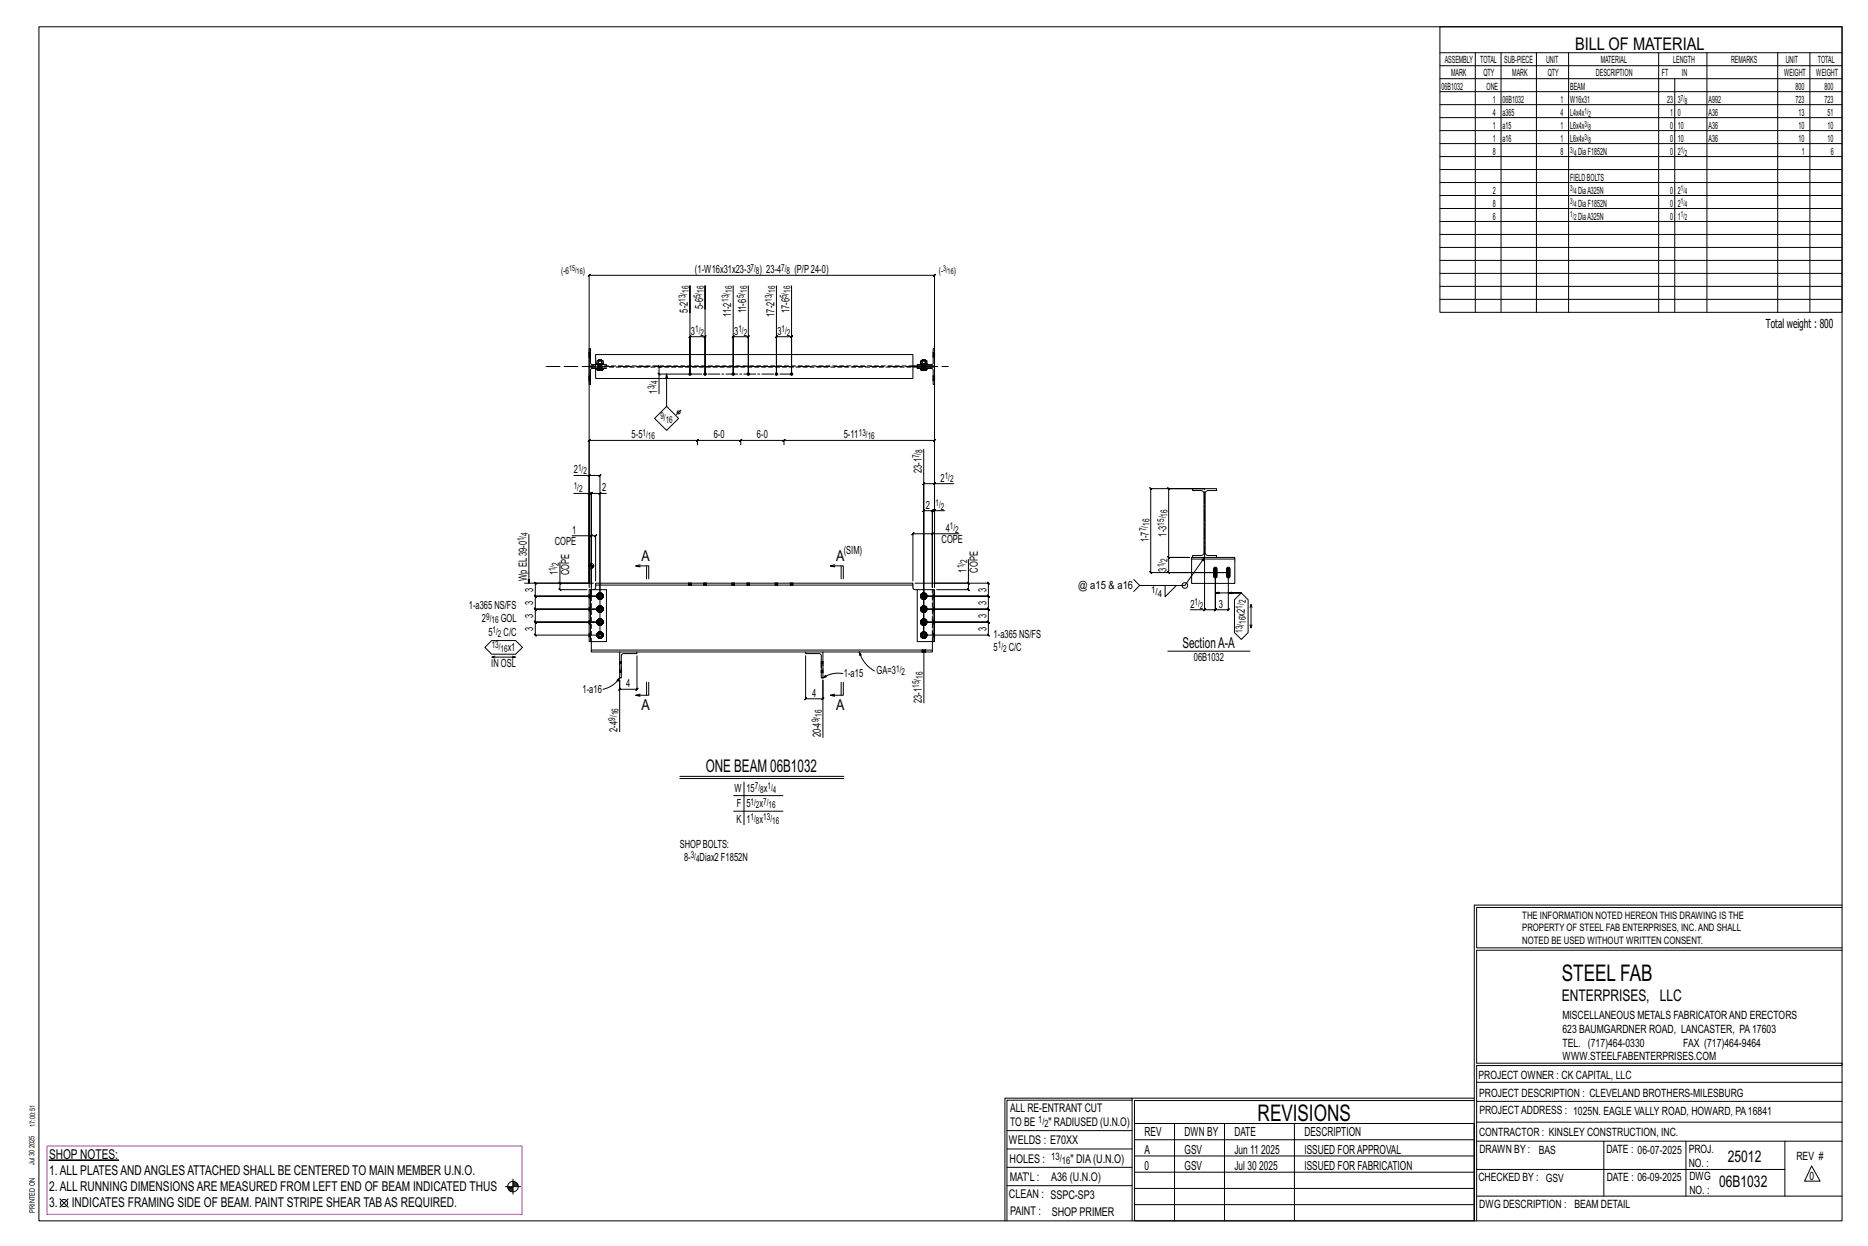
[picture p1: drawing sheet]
<svg xmlns="http://www.w3.org/2000/svg" width="914mm" height="610mm" viewBox="0 0 914 610" stroke-linecap="round" stroke-linejoin="round" font-family="sans-serif">
<g fill="#000" stroke="#000" stroke-width=".49">
<path d="M594 278h2v4a.9 .9 0 0 1-1 1 .9 .9 0 0 1-1-1zM601 278h1v4a.9 .9 0 0 1-1 1 .9 .9 0 0 1-1-1zM24 568h34z"/>
<circle cx="338" cy="183" r=".6"/>
<circle cx="345" cy="183" r=".6"/>
<circle cx="359" cy="183" r=".6"/>
<circle cx="366" cy="183" r=".6"/>
<circle cx="380" cy="183" r=".6"/>
<circle cx="387" cy="183" r=".6"/>
</g>
<g fill="none" stroke="#000" stroke-width=".49">
<path d="M19 13h883v584h-883zM705 13h197v140h-197zM705 26h197M705 32h197M705 39h197M722 26v127M735 26v127M752 26v127M768 26v127M812 26v127M820 39v114M836 26v127"/>
<path d="M870 26v127M886 26v127M705 45h197M705 51h197M705 58h197M705 64h197M705 70h197M705 77h197M705 83h197M705 89h197M705 96h197M705 102h197"/>
<path d="M705 108h197M705 115h197M359 140v43v-18h-1l1-1v1h7l1-1-1 1v18v-43M380 140v43v-18l1-1-1 1h7l1-1-1 1v18v-43M705 121h197M705 127h197M705 134h197M345 151v-11v43v-18l1-1-1 1h-7v-1l-1 1h1v18v-43v13M705 140h197M705 146h197M288 173h.1M288 175h.1"/>
<path d="M289 173h.1M289 175h.1M291 180h-3v8h1v-7l3-1M292 173h155v12h-155zM292 179h-3v1h3M292 178h-3v-7h-1v8h3M292 178h3zM292 178v-2h1v2M293 178h.1M293 179h.1M293 180h.1M293 176h2v2"/>
<path d="M293 176h1v2M295 178h.1M295 179h.1M295 180h.1M384 179h-61h-1l1 1v-1v4M447 179h9v1h-9M449 180h8v8v-7l-8-1zM449 178h8v-7v8h-8zM451 178h3zM451 178v-2v2M451 178h.1M451 179h.1"/>
<path d="M451 180h.1M453 178v-2h-2h3v2M453 178h.1M453 179h.1M453 180h.1M457 173h.1M457 175h.1M288 184h.1M288 186h.1M289 184h.1M289 186h.1M292 180v1z"/>
<path d="M292 180l1 1M293 180v1h-1h1h-1M293 181h2h-1M293 180h1M294 181l1-1v1M294 180l-1 1M295 180v1M295 181h-1M322 183l1 1zM326 183v16M337 183h-14v10M451 180v1z"/>
<path d="M451 181h.1M451 180v1M451 180h1v1h-1M451 181h1h1M452 180h.1M452 181l1-1v1M453 180h-1v1M453 180l1 1M454 180v1M454 181h-1M457 184h.1M457 186h.1"/>
<path d="M320 205l6-6 6 6-6 6zM333 201l-2 2M341 215v1l1-1zM341 218l1-3-1 1v-1h-53h1l-1 1v-1v72M341 215h22l-1 1 1-1v3M363 215h21l-1 1 1-1v3M363 215l-1 1zM384 215h73v1l1-1-1 3M384 215l-1 1zM452 220v91v-74l1-1-1 1h5M281 233h7v52v-44h-7M288 233l1-1z"/>
<path d="M288 233h6h-1l1-1v1v78h-32h1l-1-1v1v-7l1 1-1-1h32h-32l1 1-1-1v-6l1 1-1-1h32h-32l1 1-1-1v-6h1l-1-1 1 1-1-1v1v-7l1 1-1-1h26M457 237l1-1-1 1zM467 237h-10v48h27h-1l1 1v-1v7l-1-1 1 1h-32h32l-1-1 1 1v6h-1l1 1v-1h-32h32h-1l1 1v-1v6h-1l1 1v-1h-32h32h-1l1 1v-1v7l-1-1 1 1h-32M563 239h27h-18l1 1-1-1v34v-1l1 1h-1h10h-10v-1l1 1h-1v7l1 1-1-1h29h-38l1 1-1-1v-41l1 1zM584 239h11v1h-4l-1 1v29l1 2h4v1h-11v-1h4l1-2v-29l-1-1h-4zM288 242l1-1zM288 241h9M294 241l-1 1 1-1zM294 241v51h-32h32M457 250h-1l1-1-1 1v37M458 249l-1 1zM462 250h-5v37"/>
<path d="M259 261v24M274 275v10h17M280 262h9v25M288 277h3M288 276v1M289 276v1M289 263l1-1zM289 262h3l-1 1 1-1v22M289 275v9M290 277v1M291 277h.1M313 277h-2h7v6"/>
<path d="M313 276l-2 1M317 277v6M409 277h-3h7v6M409 276l-3 1M412 277v6M456 261h-9l-1 1 1-1v23M457 261l-1 1zM469 261h-13v26M474 274v11h-26M584 273h-1v12h21v-11M590 274v24h-7M590 273l-10 13h-22l-3-2"/>
<path d="M595 273h9v1h-21M257 285h31M274 285l1 1zM274 285v3l1 1-1-1h13M288 288h1v26h-1zM288 285v-150l1-1-1 1h169l1-1-1 1v150M289 288h8v26h-8M289 285v-44v1l1-1-1 1 1-1h-1v51M292 285h155v1h-155zM292 286l-1 2M292 298h1M292 292h1"/>
<path d="M292 297l1 1M292 291l1 1M293 299h.1M293 293h.1M293 298l-1 1M293 292h-1M293 298v-1l-1 1 1 1v-1M293 291l-1 1 1 1v-1M293 299l1 1M293 292l1 1M293 297h.1M293 290v1"/>
<path d="M293 299h1M293 293h1M294 297h-1M294 297h1h-1M294 290l-1 1M294 291v-1l1 1h-1M294 297l1 1v1M294 291l1 1M294 299h1h-1M294 292l1 1h-1M295 298v1M295 292v1"/>
<path d="M295 298l-1 1M295 292l-1 1M295 297v1M295 291h.1M295 291v1M337 285h.1M337 286h.1M338 285h.1M338 286h.1M345 285h.1M345 286h.1M346 285h.1"/>
<path d="M346 286h.1M358 285h.1M358 286h.1M359 285h.1M359 286h.1M366 285h.1M366 286h.1M367 285h.1M367 286h.1M379 285h.1M379 286h.1M381 285h.1"/>
<path d="M381 286h.1M387 285h.1M387 286h.1M388 285h.1M388 286h.1M447 286v2h2M451 298h.1M451 292h.1M451 291v1M451 297v1M451 293h1M451 299h1"/>
<path d="M451 298v1M451 291v1v1v-1M451 298v-1v1v1v-1M451 292l1 1M451 299l1 1M452 290l-1 1M452 297h-1M452 293h1M452 299h1M452 291l1-1v1M452 297h1M453 291l1 1"/>
<path d="M453 297l1 1v1M453 290l-1 1M453 297h-1M453 292v1h-1M453 299h-1M453 292h1l-1 1M453 298l1 1h-1M453 292v1M453 298v1M453 291h1h-1M453 297h1l-1 1M454 291v1"/>
<path d="M454 297v1M456 287v-37l1-1-1 1h-4l1-1-1 1v42M457 288v26zM457 288h-8v26h8M474 285l1 1zM474 285v3l1 1-1-1h-15M558 286l-3 3M570 286v6l6-6M589 299l1-1zM595 290h13h-7M601 280v18h1l-1 1v-1h-6l-1 1 1-1v-18v18l-1 1 1-1h-5M608 290l3 3v17l-3 3-4-3v-17z"/>
<path d="M612 297v-1l1 1M612 296v11v-1M237 317l4-4h11l4 4-4 3h-11zM289 314v4M292 311h1M292 304h1M292 310l1 1M293 312h.1M293 305v1M293 311h-1M293 304l-1 1M293 310l-1 1 1 1v-1"/>
<path d="M293 304v-1l-1 1 1 1M293 311l1 1M293 305l1 1M293 309v1M293 303h.1M293 312h1M294 309l-1 1M294 310v-1l1 1h-1M294 303l-1 1M294 303h1l-1 1M294 310l1 1M294 303l1 1v1"/>
<path d="M294 303h-1M294 311l1 1h-1M294 305h1l-1 1v-1M295 311v1M295 305h.1M295 311l-1 1M295 304l-1 1M295 310h.1M295 303v1M295 310v1M295 304h.1M303 319h9v1h-7h-1v12h-1z"/>
<path d="M312 319h82M394 319h9v13h-1v-12h-1h-7zM421 319l1 2h-1zM421 319a16 16 0 0 0 7 9M451 311h.1M451 304h.1M451 310v1M451 305l1 1M451 312h1M451 304v1M451 304v-1v1v1M451 310v1v1v-1"/>
<path d="M451 318h.1M451 319h.1M451 311l1 1M452 303h-1M452 309l-1 1M452 305l1 1M452 312h1M452 303l-1 1M452 303h1v1M452 310l1-1v1M452 319v25M453 303l1 1v1"/>
<path d="M453 310l1 1M453 303h-1M453 309l-1 1M453 305v1l-1-1M453 311v1h-1M453 318h.1M453 319h.1M453 305h1h-1M453 311h1l-1 1M453 304v1M453 311v1M453 303l1 1h-1"/>
<path d="M453 310h1h-1M454 304h.1M454 310v1M456 318h-167v1h14M456 314v5h-53M572 319h40M613 306l-1 1M241 321h11l-1 1M242 321h-1l1 1M251 321h1M302 333l1-1v1zM303 329h.1"/>
<path d="M303 324h.1M303 332a13 13 0 0 1-8 5M304 329h.1M304 324h.1M312 321v16l-1 1 1-1h-9h1l-1 1v-1v-4v25M313 340h-2M317 334v6M318 334v6h-7l2 1M394 321v21l1-1-1 1h9h-1l1-1v1v-9v28M402 329h.1M402 324h.1M403 332l1-2 1 1z"/>
<path d="M403 329h.1M403 324h.1M409 340h-3M412 334v6M413 330a13 13 0 0 0-10 2M413 334v6h-7l3 1M333 380h80M333 381h80M359 389h24M359 397h24M364 383v21M722 443v154"/>
<path d="M722 443h180M902 444h-179v20h179M902 465h-179v55h179v1h-179v76M554 538h-61v59M554 537h168M722 538h-167v13M723 539h179M723 530h179M493 553h61M555 550h167v47h-167zM555 558h167M575 550v47"/>
<path d="M599 550v47M634 550v47M723 549h179M723 558h179M785 558v27M825 558v27M874 558v27M251 577v7M251 579h2M251 580h3M251 578h2M493 571h61"/>
<path d="M493 562h61M555 573h167M555 566h167M723 572h151M887 570l4 8h-8zM29 587l4 4M33 587l-4 4M247 581h8M249 581h2M249 582h2M250 583h1M492 597v-60h62v60"/>
<path d="M493 580h61M555 589h167M555 581h167M723 585h179"/>
<circle cx="332" cy="202" r=".7"/>
<circle cx="289" cy="277" r="1.2"/>
<circle cx="580" cy="286" r="1.4"/>
<circle cx="31" cy="589" r="1.8"/>
<circle cx="251" cy="581" r="2.6"/>
</g>
<path d="M23 561h233v33h-233z" fill="none" stroke="#f0f" stroke-width=".5"/>
<g fill="none" stroke="#000" stroke-width=".49" stroke-dasharray="2 1.4">
<path d="M288 173h1M288 173h.1M288 175h.1M288 174l1 1M288 174h1M288 175h1M289 173h-1M289 173h.1M289 174l-1-1 1 1M292 180h155M292 178h1h-1v-2h1v2v-2v2h1h-1M293 179h.1"/>
<path d="M293 179v1M293 180h.1M293 178h.1M293 178v1M293 178v2zM293 176h.1M293 176h1M293 178h-1h1M293 178h1M293 180v-1M293 179v-1M293 179l1 1z"/>
<path d="M293 178l1 1zM294 180v-1M294 179h.1M294 180h.1M294 180h-1M294 179v-1M294 178h.1M294 176h.1M294 180l1-1M294 179l1-1M294 178h1M294 176v2z"/>
<path d="M294 178h1h-1v-2h1v2M294 178v2zM294 180h1M295 180v-1M295 180h-1M295 179v-1M295 179h-1M295 178h.1M297 179v-1h-5M447 179h-155M451 178v-2v2v-2v2h2h-2M451 179h.1"/>
<path d="M451 179v1M451 180h.1M451 178h.1M451 178v1M451 178v2zM451 176h1M451 176h2M451 176h.1M452 178h-1h1M452 178h1M452 180v-1M452 180h-1"/>
<path d="M452 179v-1M452 176h.1M452 176h1M452 179v1zM452 178v1zM452 180l1-1M452 179h.1M452 180h.1M452 179l1-1M452 178h.1M453 178h.1M453 176h.1"/>
<path d="M453 180v-1M453 180h.1M453 179v-1M453 176v2zM453 178h1h-1v-2h1v2M453 178v2zM453 179h.1M453 178h1M457 175h.1M457 173v1v-1M457 173h.1M457 174h.1"/>
<path d="M288 185h1M288 184h1M288 184h.1M288 186h.1M288 186h1M288 185l1 1M289 184h-1M289 184h.1M289 185h-1l1 1M292 180h5M292 180v1zM292 181h1"/>
<path d="M292 181h.1M292 180l1 1M293 181h-1h1h-1h1M293 181h.1M293 180v1zM293 181h1zM293 181h1M294 181l-1-1 1 1M294 180l1 1M294 181h.1M295 180h.1M295 181h.1"/>
<path d="M295 180v1h-1zM295 180v1M451 180v1zM451 181h.1M451 180v1M451 180h1M451 181h1M452 180v1zM452 181h.1M452 181h1M452 181v-1l1 1M452 180l1 1"/>
<path d="M453 181h.1M453 180l1 1h-1zM454 181h-1zM454 181h.1M454 180v1M457 186h.1M457 185h.1M457 184h.1M457 185v-1M288 299h1zM288 299h.1M288 298l1 1"/>
<path d="M288 298h1M288 297h1M288 292l1 1zM288 292h.1M288 292h1M288 291h1M289 298h-1l1 1M289 292h-1h1M289 288v26M292 298v1zM292 292h.1M292 298l1-1-1 1 1 1-1-1h1"/>
<path d="M292 292l1-2-1 2 1 1-1-1h1M292 297v1zM292 299h1zM292 291v1zM292 292l1 1zM292 299l1-1M292 297l1 1M292 292h1M292 291l1 1M293 297h-1zM293 299h.1M293 297h.1"/>
<path d="M293 291h-1zM293 293h.1M293 291v-1zM293 291v-1M293 298v1M293 298v-1M293 292v1M293 291h.1M293 298h.1M293 292h.1M293 299h1zM293 297h1z"/>
<path d="M293 293h1zM293 290h1zM293 297l-1 1v-1v2h1h-1h1M293 291l-1 1v-1v1l1 1-1-1 1 1v-1M293 298v1zM293 298v-1zM293 291v1zM293 299l1 1zM293 297l1-1zM293 299l1 1-1-1 1 1-1-1zM293 293h1h-1h1h-1zM293 292h1z"/>
<path d="M293 291h1zM294 297h-1h1h-1h1M294 300v-1zM294 300v-1M294 299h.1M294 297h.1M294 296v1zM294 290h-1h1h-1l1 1M294 293h.1M294 292h.1M294 291h.1M294 290v1z"/>
<path d="M294 290h.1M294 299v-1zM294 297v1zM294 293v-1M294 299h1zM294 299h1M294 297h1zM294 297h1M294 293h1zM294 293h1M294 290l1 1zM294 290l1 1"/>
<path d="M294 298h.1M294 291v1zM294 297l1 1zM294 290l1 2zM295 298v1M295 298v-1M295 292v1M295 291h.1M295 299v-1M295 297h-1l1 2M295 293v-1M295 291h-1l1 1"/>
<path d="M295 297h.1M295 297v1zM295 297v1M295 291v1zM295 291v1M295 299h.1M295 292v1zM295 298l-1 1zM295 292l-1 1zM295 298v1zM295 292h.1M337 285v1"/>
<path d="M337 285h.1M338 285l-1 1M338 285v1zM338 286h.1M338 285v1M338 285h.1M338 286v-1M345 285v1M345 285h.1M345 285v1zM345 286h.1M346 285v1"/>
<path d="M346 285h.1M346 286h.1M346 286v-1M358 285v1M358 285h.1M359 285l-1 1M359 285v1zM359 286h.1M359 285v1M359 285h.1M359 286v-1M366 285v1"/>
<path d="M366 285h.1M366 285l1 1zM366 286h.1M367 285v1M367 285h.1M367 286h.1M367 286v-1M379 285v1M379 285h1M380 285l-1 1M380 285v1M380 285v1z"/>
<path d="M380 286h.1M381 285h.1M381 286h.1M381 286v-1M387 285v1M387 285h.1M387 285l1 1zM387 286h.1M388 285v1M388 285h.1M388 286h.1M388 286v-1"/>
<path d="M451 292h.1M451 298v1zM451 292v-2v2v1v-1M451 298v-1v1v1v-1M451 291v1zM451 292v1zM451 297v1zM451 299h.1M451 291v1M451 299v-1M451 297v1M451 291h.1"/>
<path d="M451 293h1zM451 291l1-1zM451 297h.1M451 299h1zM451 297h1zM451 293h1M451 291l1-1M451 299h1M451 297h1M451 292l1 1M451 291h1M451 298l1 1"/>
<path d="M451 298l1-1M451 298h.1M451 293h2zM451 290h2zM451 299h2zM451 297h2zM451 291v1v-1v1v1v-1v1v-1M451 297v1v-1v2M451 292h1zM451 291h1zM451 298l1 1zM451 298l1-1z"/>
<path d="M452 293h.1M452 290h.1M452 299v1zM452 297v-1zM452 292h.1M452 291h.1M452 299v1v-1v1v-1zM452 299h.1M452 297h.1M452 290v1M452 293h1zM452 293h1"/>
<path d="M452 292h1zM452 291h1zM452 290h1h-1h1v1zM452 290h1zM452 300l1-1zM452 300l1-1M452 299h1M452 299h1zM452 297h1zM452 297h1h-1h1zM452 296l1 1zM453 293v-1"/>
<path d="M453 292h.1M453 291h.1M453 299h.1M453 299v-1zM453 297v1zM453 297h.1M453 293h.1M453 290v1zM453 290v1M453 291v1zM453 298h.1M453 290l1 2z"/>
<path d="M453 297l1 1zM453 292h1l-1 1M453 291h1h-1M453 298l1 1h-1M453 298l1-1h-1M453 291l1 1M453 299v-1M453 297l1 2M453 291h1zM453 297h1zM454 291v1zM454 291v1"/>
<path d="M454 297v1zM454 297v1M454 292l-1 1zM454 299h-1zM454 298l-1 1zM454 292h.1M454 298v1zM457 291h.1M457 291v1v-1M457 297h.1M457 298v-1M457 292h.1"/>
<path d="M457 298h.1M457 299h.1M288 312h1zM288 312v-1M288 311l1 1M288 311h1M288 310h1M288 305h1zM288 305h.1M288 305h1M288 304h1M289 311h-1h1"/>
<path d="M289 305l-1-1 1 1M292 311h.1M292 304v1zM292 311l1-2-1 2 1 1-1-1h1M292 304l1-1-1 1 1 2-1-2h1M292 310v1zM292 311l1 1zM292 304h.1M292 305h1zM292 311h1M292 310l1 1M292 305l1-1"/>
<path d="M292 304h1M293 310h-1zM293 312h.1M293 310v-1zM293 303l-1 1zM293 305v1zM293 303h.1M293 310v-1M293 305v1M293 311v1M293 310h.1M293 305h.1"/>
<path d="M293 304v-1M293 311h.1M293 304v1zM293 312h1zM293 309h1zM293 306h1zM293 303h1zM293 310l-1 1v-1v1l1 1-1-1 1 1v-1M293 304v-1l-1 1v1h1h-1h1M293 310v1zM293 304h.1M293 312h1h-1h1h-1z"/>
<path d="M293 311l1 1zM293 310h1zM293 305l1 1h-1h1h-1zM293 305h1zM293 304h1zM294 309h-1h1h-1l1 1M294 312h.1M294 312v-1zM294 310h.1M294 309v1zM294 309h.1M294 303h-1h1h-1h1"/>
<path d="M294 306h.1M294 305v1M294 305h.1M294 304h.1M294 303h.1M294 312v-1M294 311h.1M294 303v1M294 312h1zM294 312h1M294 309l1 1zM294 309l1 1"/>
<path d="M294 306l1-1zM294 306l1-1M294 303h1zM294 303h1M294 310v1zM294 309l1 2zM294 303l1 1zM294 304v1zM295 311v1M295 310h.1M295 305h.1M295 304v-1"/>
<path d="M295 312v-1M295 310h-1l1 1M295 305v-1M295 303l-1 1 1 1M295 303v1zM295 310v1zM295 310v1M295 304h.1M295 311v1zM295 311l-1 1zM295 304l-1 2zM295 311h.1"/>
<path d="M295 304v1zM451 304v1zM451 311h.1M451 304v-1v1v2v-2M451 311v-2v2v1v-1M451 304h.1M451 305h.1M451 310v1zM451 311v1zM451 305v-1M451 310v1M451 303v1z"/>
<path d="M451 305l1 1zM451 303h1zM451 310h.1M451 312h1zM451 310l1-1zM451 305l1 1M451 303h1M451 312h1M451 310l1-1M451 305h1M451 304l1-1M451 311l1 1"/>
<path d="M451 310h1M451 318h.1M451 318v1M451 306h2zM451 303h2zM451 312h2zM451 309h2zM451 304v-1v1v1M451 310v1v-1v1v1v-1v1v-1M451 319h.1M451 305h1zM451 304h1z"/>
<path d="M451 311h1zM451 310h1zM452 306h.1M452 303h.1M452 312h.1M452 309h.1M452 319v-1M452 305v1zM452 305h.1M452 304h.1M452 311v1zM452 310h.1"/>
<path d="M452 318v1zM452 306h1zM452 306h1M452 305l1 1M452 305h1zM452 304h1zM452 303h1h-1h1zM452 303h1zM452 309v1M452 312h1zM452 312h1M452 312l1-1z"/>
<path d="M452 310h1zM452 309h1h-1h1v1zM452 309h1zM452 319l1-1M452 318h1M453 305h.1M453 304h.1M453 303v1M453 312v-1M453 311h.1M453 310h.1M453 319v-1"/>
<path d="M453 306v-1zM453 306v-1M453 303h.1M453 312h.1M453 309v1zM453 309v1M453 310v1zM453 303l1 1zM453 309l1 2zM453 304v1zM453 319h.1M453 305h1h-1"/>
<path d="M453 304h1l-1-1M453 311h1l-1 1M453 310h1h-1M453 305v-1M453 303v1l1 1M453 310l1 1M453 310h1zM454 304h.1M454 310v1zM454 310v1M454 305h-1zM454 311l-1 1z"/>
<path d="M454 304l-1 2zM454 304v1zM454 311h.1M456 314v-26M457 304h.1M457 310h.1M457 310v1v-1M457 305h.1M457 311h.1M457 312h.1M303 325h1M303 324h1"/>
<path d="M303 324h.1M303 329h.1M303 329h1M303 328l1 1M304 324h-1M304 324h.1M304 328v-3h-1v3h1M402 329h.1M402 325v3h1v-3l-1-1M402 329h1M403 324h-1M403 328h-1"/>
<path d="M403 329h-1M403 329h.1M403 324h.1M403 325l-1-1"/>
</g>
<path d="M267 179h197" fill="none" stroke="#000" stroke-width=".49" stroke-dasharray="6.8 1 0 1"/>
<path d="M338 183h49M590 273v-34" fill="none" stroke="#000" stroke-width=".49" stroke-dasharray="5.8 1 1 1"/>
<g font-size="11.2">
<text x="764" y="480">STEEL FAB</text>
<text x="616" y="548">REVISIONS</text>
</g>
<g font-size="8.6">
<text x="771" y="24">BILL OF MATERIAL</text>
<text x="346" y="378">ONE BEAM 06B1032</text>
</g>
<g font-size="7.9">
<text x="765" y="490">ENTERPRISES, LLC</text>
<text x="846" y="569">25012</text>
<text x="842" y="581">06B1032</text>
</g>
<g font-size="7.3">
<text x="314" y="274">A</text>
<text x="409" y="274">A</text>
<text x="579" y="317">SectionA-A</text>
<text x="314" y="347">A</text>
<text x="409" y="347">A</text>
</g>
<g font-size="6.6">
<text x="24" y="567">SHOP NOTES:</text>
<text x="24" y="575">1.ALL PLATESANDANGLESATTACHED SHALL BE CENTERED TO MAIN MEMBER U.N.O.</text>
<text x="24" y="583">2.ALL RUNNING DIMENSIONSARE MEASURED FROM LEFT END OF BEAM INDICATED THUS</text>
<text x="24" y="591">3.</text>
<text x="35" y="591">INDICATES FRAMING SIDE OF BEAM. PAINT STRIPE SHEAR TABAS REQUIRED.</text>
</g>
<g font-size="6.1">
<text x="864" y="161">Total weight : 800</text>
<text x="560" y="556">REV</text>
<text x="580" y="556">DWN BY</text>
<text x="604" y="556">DATE</text>
<text x="639" y="556">DESCRIPTION</text>
<text x="560" y="564">A</text>
<text x="580" y="564">GSV</text>
<text x="604" y="564">Jun 11</text>
<text x="617" y="564">2025</text>
<text x="639" y="564">ISSUED FORAPPROVAL</text>
<text x="560" y="572">0</text>
<text x="580" y="572">GSV</text>
<text x="604" y="572">Jul 30</text>
<text x="616" y="572">2025</text>
<text x="639" y="572">ISSUED FOR FABRICATION</text>
</g>
<g font-size="5.9">
<text x="494" y="560">WELDS : E70XX</text>
<text x="494" y="569">HOLES :</text>
<text x="524" y="569">&quot; DIA(U.N.O)</text>
<text x="494" y="578">MAT'L :</text>
<text x="515" y="578">A36 (U.N.O)</text>
<text x="494" y="586">CLEAN : SSPC-SP3</text>
<text x="495" y="595">PAINT :</text>
<text x="515" y="595">SHOP PRIMER</text>
</g>
<g font-size="5.8">
<text x="494" y="544">ALL RE-ENTRANT CUT</text>
<text x="494" y="551">TO BE</text>
<text x="513" y="551">&quot; RADIUSED (U.N.O)</text>
</g>
<g font-size="5.6">
<text x="765" y="499">MISCELLANEOUS METALS FABRICATORAND ERECTORS</text>
<text x="765" y="505">623 BAUMGARDNER ROAD, LANCASTER, PA17603</text>
<text x="765" y="512">TEL. (717)464-0330</text>
<text x="824" y="512">FAX (717)464-9464</text>
<text x="765" y="519">WWW.STEELFABENTERPRISES.COM</text>
<text x="724" y="528">PROJECT OWNER : CK CAPITAL, LLC</text>
<text x="724" y="537">PROJECT DESCRIPTION : CLEVELAND BROTHERS-MILESBURG</text>
<text x="724" y="545">PROJECTADDRESS : 1025N. EAGLE VALLY ROAD, HOWARD, PA16841</text>
<text x="724" y="556">CONTRACTOR : KINSLEY CONSTRUCTION, INC.</text>
<text x="724" y="564">DRAWN BY :</text>
<text x="753" y="564">BAS</text>
<text x="786" y="564">DATE : 06-07-2025</text>
<text x="827" y="564">PROJ.</text>
<text x="879" y="568">REV #</text>
<text x="827" y="571">NO. :</text>
<text x="724" y="578">CHECKED BY : GSV</text>
<text x="787" y="578">DATE : 06-09-2025</text>
<text x="827" y="578">DWG</text>
<text x="886" y="578">0</text>
<text x="827" y="584">NO. :</text>
<text x="724" y="591">DWG DESCRIPTION : BEAM DETAIL</text>
</g>
<g font-size="5.5">
<text x="340" y="134">(1-W16x31x23-3</text>
<text x="372" y="134">) 23-4</text>
<text x="389" y="134">(P/P24-0)</text>
<text x="337" y="153" transform="rotate(-90 337 153)">5-2</text>
<text x="344" y="151" transform="rotate(-90 344 151)">5-6</text>
<text x="358" y="155" transform="rotate(-90 358 155)">11-2</text>
<text x="365" y="153" transform="rotate(-90 365 153)">11-6</text>
<text x="379" y="155" transform="rotate(-90 379 155)">17-2</text>
<text x="386" y="153" transform="rotate(-90 386 153)">17-6</text>
<text x="338" y="164">3</text>
<text x="359" y="164">3</text>
<text x="381" y="164">3</text>
<text x="322" y="193" transform="rotate(-90 322 193)">1</text>
<text x="309" y="214">5-5</text>
<text x="349" y="214">6-0</text>
<text x="371" y="214">6-0</text>
<text x="413" y="214">5-11</text>
<text x="281" y="232">2</text>
<text x="451" y="232" transform="rotate(-90 451 232)">23-1</text>
<text x="460" y="236">2</text>
<text x="295" y="240">2</text>
<text x="453" y="249">2</text>
<text x="280" y="261">1</text>
<text x="463" y="260">4</text>
<text x="571" y="262" transform="rotate(-90 571 262)">1-3</text>
<text x="272" y="267">COPE</text>
<text x="461" y="266">COPE</text>
<text x="562" y="265" transform="rotate(-90 562 265)">1-7</text>
<text x="413" y="271">(SIM)</text>
<text x="273" y="281" transform="rotate(-90 273 281)">1</text>
<text x="279" y="281" transform="rotate(-90 279 281)">COPE</text>
<text x="473" y="280" transform="rotate(-90 473 280)">1</text>
<text x="479" y="280" transform="rotate(-90 479 280)">COPE</text>
<text x="571" y="280" transform="rotate(-90 571 280)">3</text>
<text x="258" y="284" transform="rotate(-90 258 284)">Wp EL39-0</text>
<text x="261" y="290" transform="rotate(-90 261 290)">3</text>
<text x="483" y="290" transform="rotate(-90 483 290)">3</text>
<text x="528" y="288">@ a15 &amp; a16</text>
<text x="230" y="298">1-a365 NS/FS</text>
<text x="261" y="296" transform="rotate(-90 261 296)">3</text>
<text x="483" y="296" transform="rotate(-90 483 296)">3</text>
<text x="583" y="297">2</text>
<text x="597" y="297">3</text>
<text x="236" y="305">2</text>
<text x="245" y="305">GOL</text>
<text x="261" y="302" transform="rotate(-90 261 302)">3</text>
<text x="483" y="302" transform="rotate(-90 483 302)">3</text>
<text x="609" y="302" transform="rotate(-90 609 302)">x2</text>
<text x="239" y="311">5</text>
<text x="247" y="311">C/C</text>
<text x="261" y="309" transform="rotate(-90 261 309)">3</text>
<text x="483" y="309" transform="rotate(-90 483 309)">3</text>
<text x="486" y="312">1-a365 NS/FS</text>
<text x="249" y="319">x1</text>
<text x="486" y="318">5</text>
<text x="494" y="318">C/C</text>
<text x="584" y="324">06B1032</text>
<text x="241" y="327">IN OSL</text>
<text x="429" y="330">GA=3</text>
<text x="413" y="331">1-a15</text>
<text x="285" y="339">1-a16</text>
<text x="307" y="336">4</text>
<text x="398" y="341">4</text>
<text x="451" y="344" transform="rotate(-90 451 344)">23-1</text>
<text x="302" y="358" transform="rotate(-90 302 358)">2-4</text>
<text x="402" y="361" transform="rotate(-90 402 361)">20-4</text>
<text x="360" y="387">W</text>
<text x="365" y="387">15</text>
<text x="374" y="387">x</text>
<text x="361" y="395">F</text>
<text x="365" y="395">5</text>
<text x="372" y="395">x</text>
<text x="361" y="403">K</text>
<text x="365" y="403">1</text>
<text x="372" y="403">x</text>
<text x="333" y="415">SHOPBOLTS:</text>
<text x="335" y="421">8-</text>
<text x="342" y="421">Diax2 F1852N</text>
</g>
<g font-size="5">
<text x="745" y="450">THE INFORMATION NOTED HEREON THIS DRAWING IS THE</text>
<text x="745" y="456">PROPERTY OF STEEL FAB ENTERPRISES, INC.AND SHALL</text>
<text x="745" y="462">NOTED BE USED WITHOUT WRITTEN CONSENT.</text>
<text x="508" y="550">1/</text>
<text x="511" y="551">2</text>
<text x="515" y="568">13/</text>
<text x="520" y="570">16</text>
</g>
<g font-size="4.9">
<text x="707" y="31">ASSEMBLY</text>
<text x="725" y="31">TOTAL</text>
<text x="736" y="31">SUB-PIECE</text>
<text x="757" y="31">UNIT</text>
<text x="784" y="31">MATERIAL</text>
<text x="819" y="31">LENGTH</text>
<text x="847" y="31">REMARKS</text>
<text x="874" y="31">UNIT</text>
<text x="890" y="31">TOTAL</text>
<text x="710" y="37">MARK</text>
<text x="726" y="37">QTY</text>
<text x="740" y="37">MARK</text>
<text x="758" y="37">QTY</text>
<text x="781" y="37">DESCRIPTION</text>
<text x="814" y="37">FT</text>
<text x="823" y="37">IN</text>
<text x="873" y="37">WEIGHT</text>
<text x="889" y="37">WEIGHT</text>
<text x="706" y="44">06B1032</text>
<text x="728" y="44">ONE</text>
<text x="769" y="44">BEAM</text>
<text x="879" y="44">800</text>
<text x="893" y="44">800</text>
<text x="731" y="50">1</text>
<text x="736" y="50">06B1032</text>
<text x="764" y="50">1</text>
<text x="769" y="50">W16x31</text>
<text x="816" y="50">23</text>
<text x="821" y="50">3</text>
<text x="836" y="50">A992</text>
<text x="879" y="50">723</text>
<text x="893" y="50">723</text>
<text x="731" y="57">4</text>
<text x="736" y="57">a365</text>
<text x="764" y="57">4</text>
<text x="769" y="57">L4x4x</text>
<text x="818" y="57">1</text>
<text x="821" y="57">0</text>
<text x="836" y="57">A36</text>
<text x="880" y="57">13</text>
<text x="895" y="57">51</text>
<text x="731" y="63">1</text>
<text x="736" y="63">a15</text>
<text x="764" y="63">1</text>
<text x="769" y="63">L6x4x</text>
<text x="818" y="63">0</text>
<text x="821" y="63">10</text>
<text x="836" y="63">A36</text>
<text x="880" y="63">10</text>
<text x="895" y="63">10</text>
<text x="731" y="69">1</text>
<text x="736" y="69">a16</text>
<text x="764" y="69">1</text>
<text x="769" y="69">L6x4x</text>
<text x="818" y="69">0</text>
<text x="821" y="69">10</text>
<text x="836" y="69">A36</text>
<text x="880" y="69">10</text>
<text x="895" y="69">10</text>
<text x="731" y="76">8</text>
<text x="764" y="76">8</text>
<text x="772" y="76">DiaF1852N</text>
<text x="818" y="76">0</text>
<text x="821" y="76">2</text>
<text x="882" y="76">1</text>
<text x="896" y="76">6</text>
<text x="769" y="88">FIELDBOLTS</text>
<text x="731" y="95">2</text>
<text x="772" y="95">DiaA325N</text>
<text x="818" y="95">0</text>
<text x="821" y="95">2</text>
<text x="731" y="101">8</text>
<text x="772" y="101">DiaF1852N</text>
<text x="818" y="101">0</text>
<text x="821" y="101">2</text>
<text x="731" y="107">6</text>
<text x="772" y="107">DiaA325N</text>
<text x="818" y="107">0</text>
<text x="821" y="107">1</text>
</g>
<g font-size="4.7">
<text x="275" y="134">(-6</text>
<text x="285" y="134">)</text>
<text x="367" y="132">7/</text>
<text x="370" y="134">8</text>
<text x="382" y="132">7/</text>
<text x="385" y="134">8</text>
<text x="460" y="134">(-</text>
<text x="467" y="134">)</text>
<text x="337" y="143" transform="rotate(-90 337 143)">16</text>
<text x="345" y="143" transform="rotate(-90 345 143)">16</text>
<text x="358" y="143" transform="rotate(-90 358 143)">16</text>
<text x="366" y="143" transform="rotate(-90 366 143)">16</text>
<text x="379" y="143" transform="rotate(-90 379 143)">16</text>
<text x="387" y="143" transform="rotate(-90 387 143)">16</text>
<text x="335" y="148" transform="rotate(-90 335 148)">13/</text>
<text x="343" y="146" transform="rotate(-90 343 146)">5/</text>
<text x="357" y="148" transform="rotate(-90 357 148)">13/</text>
<text x="364" y="146" transform="rotate(-90 364 146)">5/</text>
<text x="378" y="148" transform="rotate(-90 378 148)">13/</text>
<text x="385" y="146" transform="rotate(-90 385 146)">5/</text>
<text x="340" y="163">1/</text>
<text x="343" y="164">2</text>
<text x="361" y="163">1/</text>
<text x="364" y="164">2</text>
<text x="383" y="163">1/</text>
<text x="385" y="164">2</text>
<text x="320" y="191" transform="rotate(-90 320 191)">3/</text>
<text x="322" y="188" transform="rotate(-90 322 188)">4</text>
<text x="323" y="205">9/</text>
<text x="326" y="207">16</text>
<text x="315" y="213">1/</text>
<text x="317" y="215">16</text>
<text x="420" y="213">13/</text>
<text x="425" y="215">16</text>
<text x="452" y="222" transform="rotate(-90 452 222)">8</text>
<text x="450" y="224" transform="rotate(-90 450 224)">7/</text>
<text x="283" y="230">1/</text>
<text x="286" y="232">2</text>
<text x="281" y="239">1/</text>
<text x="462" y="234">1/</text>
<text x="465" y="236">2</text>
<text x="283" y="241">2</text>
<text x="458" y="248">1/</text>
<text x="461" y="249">2</text>
<text x="563" y="257" transform="rotate(-90 563 257)">16</text>
<text x="570" y="257" transform="rotate(-90 570 257)">15/</text>
<text x="571" y="253" transform="rotate(-90 571 253)">16</text>
<text x="258" y="262" transform="rotate(-90 258 262)">4</text>
<text x="465" y="259">1/</text>
<text x="468" y="261">2</text>
<text x="561" y="260" transform="rotate(-90 561 260)">7/</text>
<text x="257" y="265" transform="rotate(-90 257 265)">1/</text>
<text x="473" y="275" transform="rotate(-90 473 275)">2</text>
<text x="571" y="275" transform="rotate(-90 571 275)">2</text>
<text x="272" y="279" transform="rotate(-90 272 279)">1/</text>
<text x="274" y="277" transform="rotate(-90 274 277)">2</text>
<text x="472" y="278" transform="rotate(-90 472 278)">1/</text>
<text x="570" y="278" transform="rotate(-90 570 278)">1/</text>
<text x="563" y="290">1/</text>
<text x="567" y="292">4</text>
<text x="585" y="296">1/</text>
<text x="587" y="298">2</text>
<text x="608" y="298" transform="rotate(-90 608 298)">1/</text>
<text x="610" y="295" transform="rotate(-90 610 295)">2</text>
<text x="238" y="303">9/</text>
<text x="241" y="305">16</text>
<text x="610" y="305" transform="rotate(-90 610 305)">16</text>
<text x="241" y="310">1/</text>
<text x="244" y="311">2</text>
<text x="608" y="310" transform="rotate(-90 608 310)">13/</text>
<text x="241" y="317">13/</text>
<text x="488" y="317">1/</text>
<text x="245" y="319">16</text>
<text x="491" y="319">2</text>
<text x="439" y="329">1/</text>
<text x="441" y="330">2</text>
<text x="452" y="332" transform="rotate(-90 452 332)">16</text>
<text x="450" y="337" transform="rotate(-90 450 337)">15/</text>
<text x="301" y="353" transform="rotate(-90 301 353)">9/</text>
<text x="303" y="350" transform="rotate(-90 303 350)">16</text>
<text x="401" y="353" transform="rotate(-90 401 353)">9/</text>
<text x="402" y="351" transform="rotate(-90 402 351)">16</text>
<text x="369" y="386">7/</text>
<text x="372" y="388">8</text>
<text x="376" y="386">1/</text>
<text x="378" y="388">4</text>
<text x="367" y="394">1/</text>
<text x="370" y="395">2</text>
<text x="374" y="394">7/</text>
<text x="376" y="395">16</text>
<text x="367" y="401">1/</text>
<text x="374" y="401">13/</text>
<text x="370" y="403">8</text>
<text x="378" y="403">16</text>
<text x="338" y="420">3/</text>
<text x="341" y="422">4</text>
</g>
<g font-size="4.2">
<text x="823" y="49">7/</text>
<text x="825" y="51">8</text>
<text x="776" y="56">1/</text>
<text x="778" y="57">2</text>
<text x="776" y="62">3/</text>
<text x="778" y="63">8</text>
<text x="776" y="68">3/</text>
<text x="778" y="70">8</text>
<text x="769" y="75">3/</text>
<text x="770" y="76">4</text>
<text x="823" y="75">1/</text>
<text x="825" y="76">2</text>
<text x="769" y="94">3/</text>
<text x="770" y="95">4</text>
<text x="823" y="94">1/</text>
<text x="825" y="95">4</text>
<text x="769" y="100">3/</text>
<text x="770" y="101">4</text>
<text x="823" y="100">1/</text>
<text x="825" y="101">4</text>
<text x="769" y="106">1/</text>
<text x="770" y="108">2</text>
<text x="823" y="106">1/</text>
<text x="825" y="108">2</text>
</g>
<g font-size="4">
<text x="279" y="133">15/</text>
<text x="282" y="134">16</text>
<text x="462" y="133">3/</text>
<text x="464" y="134">16</text>
</g>
<g font-size="3.7">
<text x="17" y="551" transform="rotate(-90 17 551)">17:00:51</text>
<text x="17" y="562" transform="rotate(-90 17 562)">2025</text>
<text x="17" y="570" transform="rotate(-90 17 570)">Jul 30</text>
<text x="17" y="593" transform="rotate(-90 17 593)">PRINTED ON</text>
</g>
</svg>
